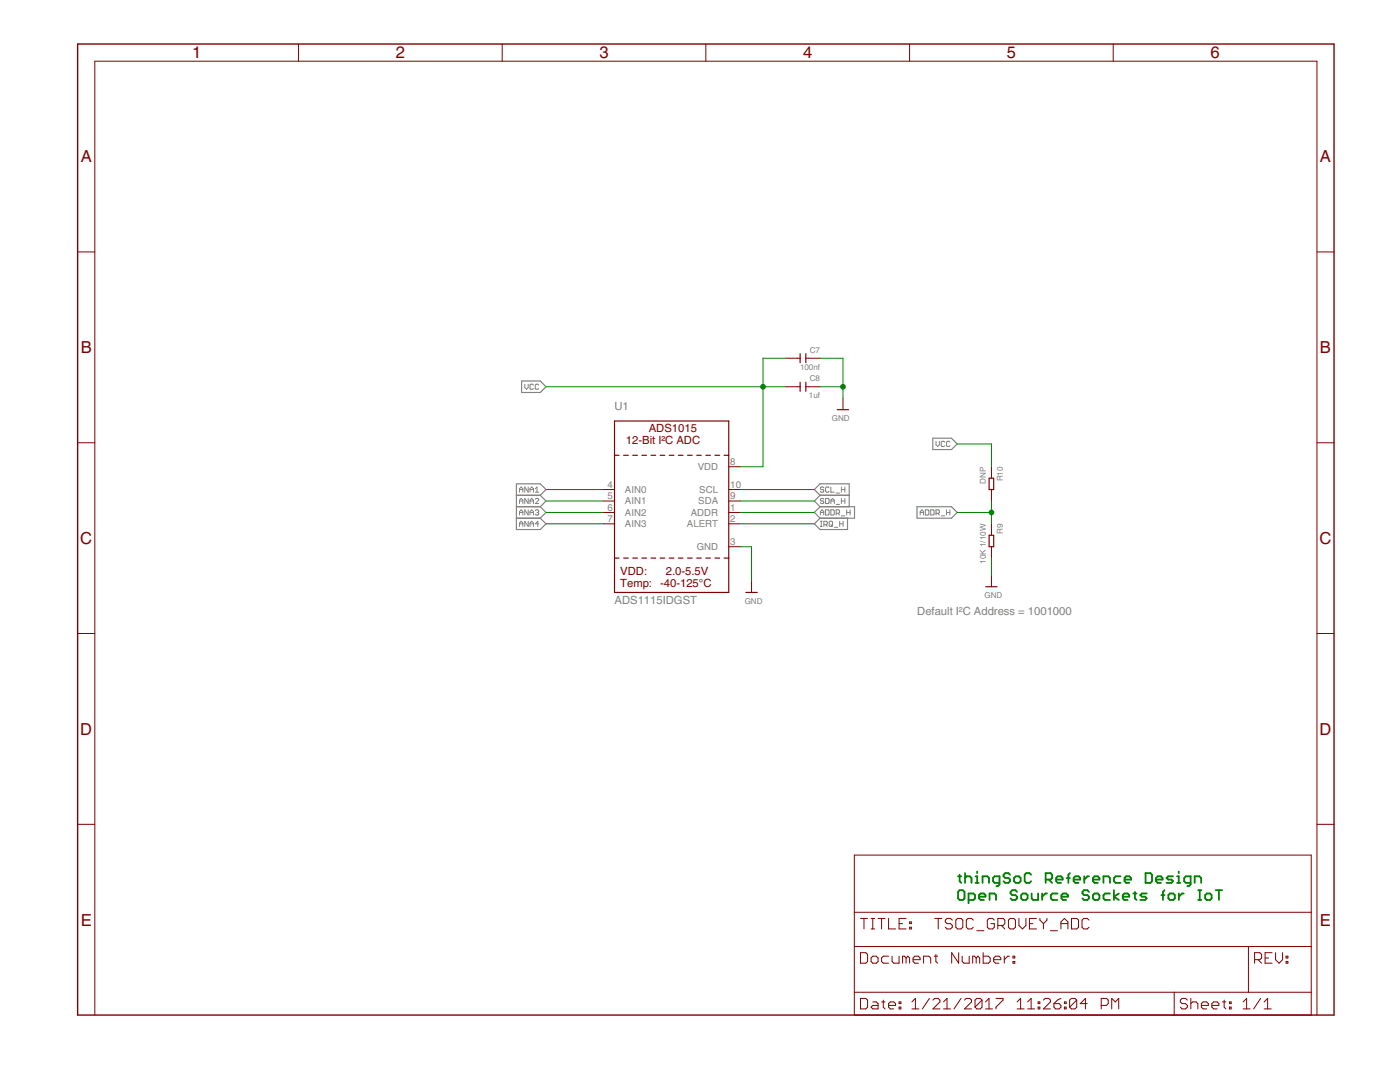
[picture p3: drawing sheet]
<svg xmlns="http://www.w3.org/2000/svg" width="279mm" height="216mm" viewBox="0 0 279 216" stroke-linecap="round" stroke-linejoin="round" font-family="sans-serif">
<g fill="none" stroke="#808080" stroke-width=".23">
<path d="M104.1 76h3.7l1.2 1.2-1.2 1.1h-3.7zM103.1 98.8h4.7M107.8 98.8l1.2-1.1-1.2-1.2h-4.7v9.2h4.7l1.2-1.2-1.2-1.1M107.8 98.8l1.2 1.2-1.2 1.1M163.7 98.8h5.8M163.7 98.8l-1.2-1.1 1.2-1.2h5.8v4.6M163.7 98.8l-1.2 1.2 1.2 1.1M186.2 87.4h3.7l1.1 1.2-1.1 1.1h-3.7zM103.1 103.4h4.7M103.1 101.1h4.7M107.8 101.1l1.2 1.2-1.2 1.1M163.7 101.1h6.8v2.3h-6.8"/>
<path d="M163.7 103.4l-1.2 1.1 1.2 1.2h5.4v-2.3M163.7 101.1l-1.2 1.2 1.2 1.1M183 101.1h6.9l1.1 1.2-1.1 1.1h-6.9z"/>
</g>
<g fill="none" stroke="#808080" stroke-width=".2">
<path d="M104.7 76.7v.6l.4 .4 .3-.4v-.6M106.5 76.8l-.2-.1h-.4l-.1 .1v.7l.1 .2h.4l.2-.2M107.5 76.8l-.2-.1h-.3l-.2 .1v.7l.2 .2h.3l.2-.2M103.7 98.2v-.7l.3-.3 .4 .3v.7M103.7 97.7h.7M103.7 100h.7M105.4 97.2v1l-.7-1v1M105.4 99.5v1l-.7-1v1M105.8 97.7h.7M105.8 98.2v-.7l.3-.3 .4 .3v.7M105.8 100h.7M106.8 97.5l.4-.3v1"/>
<path d="M106.8 98.2h.7M106.8 99.6l.2-.1h.3l.2 .1v.2l-.7 .7h.7M164.4 97.3l-.2-.1h-.3l-.2 .1 .2 .4h.3l.2 .2-.2 .3h-.3l-.2-.2M164.4 99.6l-.2-.1h-.3l-.2 .1 .2 .4h.3l.2 .1-.2 .4h-.3l-.2-.2M164.8 99.5h.5l.2 .1v.7l-.2 .2h-.5zM165.5 97.3l-.2-.1h-.3l-.2 .1v.7l.2 .2h.3l.2-.2M165.8 97.2v1h.7M165.8 100h.7M166.9 98.4h.7M167.9 97.7h.7M167.9 100h.7M167.9 97.2v1"/>
<path d="M167.9 99.5v1M168.6 97.2v1M168.6 99.5v1M186.8 88.1v.7l.3 .3 .4-.3v-.7M188.5 88.2l-.2-.1h-.3l-.2 .1v.7l.2 .2h.3l.2-.2M189.6 88.2l-.2-.1h-.3l-.2 .1v.7l.2 .2h.3l.2-.2M103.7 100.5v-.7l.3-.3 .4 .3v.7M103.7 102.8v-.7l.3-.4 .4 .4v.7M103.7 105.1v-.7l.3-.4 .4 .4v.7M103.7 102.3h.7M103.7 104.5h.7M105.4 101.7v1.1l-.7-1.1v1.1"/>
<path d="M105.4 104v1.1l-.7-1.1v1.1M105.8 100.5v-.7l.3-.3 .4 .3v.7M105.8 102.8v-.7l.3-.4 .4 .4v.7M105.8 105.1v-.7l.3-.4 .4 .4v.7M105.8 102.3h.7M105.8 104.5h.7M106.8 101.9l.2-.2h.3l.2 .2-.2 .4M107.2 102.3h.1M107.3 102.3l.2 .1-.2 .4h-.3l-.2-.2M107.5 104.5h-.7l.5-.5v1.1M163.7 102.3h.7M163.7 102.8v-.7l.4-.4 .3 .4v.7"/>
<path d="M163.7 105.1h.4M163.7 104h.4M163.9 104v1.1M164.4 104.7h.5l.2-.2v-.3l-.2-.2h-.5v1.1M164.8 101.7h.5l.2 .2v.7l-.2 .2h-.5zM164.8 104.7l.3 .4M165.5 104.2l.2-.2h.3l.2 .2v.7l-.2 .2h-.3l-.2-.2zM165.8 101.7h.5l.2 .2v.7l-.2 .2h-.5zM165.8 100.5v-.7l.4-.3 .3 .3v.7M165.8 104.7l.4 .4M166.5 105.2h.7M166.9 102.4h.5l.2-.1v-.4l-.2-.2h-.5v1.1"/>
<path d="M166.9 100.6h.7M167.2 102.4l.4 .4M167.6 104.5h.7M167.6 104v1.1M167.9 102.9h.7M168.3 104v1.1M169 102.3h.7M169 101.7v1.1M169.7 101.7v1.1M183.6 102.3h.7M183.6 102.8v-.7l.4-.4 .3 .4v.7M184.7 101.7h.5l.2 .2v.7l-.2 .2h-.5z"/>
<path d="M185.7 101.7h.5l.2 .2v.7l-.2 .2h-.5zM186.8 102.4h.5l.2-.1v-.4l-.2-.2h-.5v1.1M187.1 102.4l.4 .4M187.8 102.9h.7M188.9 102.3h.7M188.9 101.7v1.1M189.6 101.7v1.1"/>
</g>
<g fill="none" stroke="#800000" stroke-width=".2">
<path d="M59.6 8.8v3.4M100.2 8.8v3.4M140.9 8.8v3.4M181.5 8.8v3.4M222.2 8.8v3.4M15.5 50.3h3.4M262.8 50.3h3.4M156.8 77.2h2.9M156.8 71.5h2.9M160.8 77.2h2.9M160.8 71.5h2.9M168.2 79.5v2.2"/>
<path d="M15.5 88.3h3.4M120.4 97.7h2.2M120.4 100h2.2M145.4 97.7h2.3M145.4 100h2.3M145.4 93.1h2.3M197.9 93.1v2.3M197.9 97.7v2.3M262.8 88.3h3.4M120.4 102.3h2.2M120.4 104.5h2.2M145.4 102.3h2.3"/>
<path d="M145.4 104.5h2.3M145.4 109.1h2.3M150 115.9v2.3M197.9 104.5v2.3M197.9 109.1v2.3M197.9 114.8v2.3M15.5 126.4h3.4M262.8 126.4h3.4M15.5 164.5h3.4M170.5 170.6h91.2v31.9h-91.2zM262.8 164.5h3.4M170.5 188.9h91.2"/>
<path d="M170.5 198h91.2M170.5 182h91.2M171.7 190.1h1.1l.3 .3v1.5l-.3 .3h-1.1zM171.7 199.2h1.1l.3 .4v1.4l-.3 .3h-1.1zM171.7 183.3h1.4M172.4 183.3v2.1M173.8 183.3h.7M173.8 185.4h.7M174.2 199.9h.7l.3 .4v1h-1l-.4-.3 .4-.4h1M174.2 190.8h.7l.3 .4v.7l-.3 .3h-.7l-.4-.3v-.7zM174.2 183.3v2.1M175.2 183.3h1.4"/>
<path d="M175.9 199.9h.7M175.9 183.3v2.1M176.3 199.6v1.4l.3 .3M177.3 183.3v2.1h1.4M177.3 190.8h-1l-.4 .4v.7l.4 .3h1M178 190.8v1.1l.4 .3h1v-1.4M179.4 199.9h.4v.4h-.4zM179.4 184.3h.7M180.8 183.3h-1.4v2.1h1.4M180.8 191.2l-.3-.4h-.4v1.4M180.8 191.2l.4-.4 .3 .4v1M180.8 191.2v1"/>
<path d="M181.5 185h.4v.4h-.4zM181.5 184h.4v.3h-.4zM182 199.9l.7-.7v2.1M182.2 191.5h1.4v-.3l-.3-.4h-.7l-.4 .4v.7l.4 .3h.7M184.3 192.2v-1.4h1.1l.3 .4v1M185.5 199.2l-1.4 2.1M186.2 199.6l.3-.4h.7l.4 .4v.3l-1.4 1.4h1.4M186.4 190.8h.7M186.5 183.3h1.5M186.8 190.4v1.5l.3 .3M187.2 183.3v2.1M188.3 199.9l.7-.7v2.1"/>
<path d="M190.1 183.6l-.4-.3h-.7l-.3 .3v.4l.3 .3h.7l.4 .4v.3l-.4 .4h-.7l-.3-.4M191.1 183.3h.7l.4 .3v1.4l-.4 .4h-.7l-.3-.4v-1.4zM191.3 190.1v2.1l-1.4-2.1v2.1M191.8 199.2l-1.4 2.1M192 190.8v1.1l.4 .3h1v-1.4M192.5 199.6l.3-.4h.7l.4 .4v.3l-1.4 1.4h1.4M194.2 183.6l-.3-.3h-.7l-.4 .3v1.4l.4 .4h.7l.3-.4M194.8 191.2l-.3-.4h-.4v1.4M194.8 191.2v1M194.8 191.2l.4-.4 .3 .4v1M194.9 185.7h1.4M196 199.6v1.4l-.4 .3h-.7l-.3-.3"/>
<path d="M196 199.6l-.4-.4h-.7l-.3 .4v1.4M196 199.6l-1.4 1.4M196.2 190.1v2.1h1.1l.3-.3v-.7l-.3-.4h-1.1M196.7 199.9l.7-.7v2.1M198.3 191.5h1.4v-.3l-.3-.4h-.7l-.4 .4v.7l.4 .3h.7M198.4 183.6l-.3-.3h-.7l-.4 .3v1.4l.4 .4h.7l.3-.4v-.7h-.7M198.8 199.2h1.4v.4l-1.4 1.4v.3M199.1 184.7h1.1l.3-.4v-.7l-.3-.3h-1.1v2.1M199.8 184.7l.7 .7M200.4 190.8v1.4M201.5 190.8h-.4l-.7 .7M201.6 183.3h.7l.3 .3v1.4l-.3 .4h-.7l-.3-.4v-1.4z"/>
<path d="M202.2 191.9h.3v.3h-.3zM202.2 190.8h.3v.4h-.3zM203 199.9l.7-.7v2.1M203.3 183.3v1.4l.7 .7 .7-.7v-1.4M205.1 199.9l.7-.7v2.1M205.4 184.3h.7M206.8 183.3h-1.4v2.1h1.4M207.2 199.9h.3v.4h-.3zM207.5 183.3v.3l.7 .7M208.2 199.6l.4-.4h.7l.3 .4v.3l-1.4 1.4h1.4M208.2 184.3v1.1M208.9 183.3v.3l-.7 .7"/>
<path d="M209.6 185.7h1.4M211.7 199.2l-.7 .4-.7 .7M211.7 185.4v-1.4l.7-.7 .7 .7v1.4M211.7 184.3h1.4M212.4 199.9h.4v.4h-.4zM213.8 183.3h1.1l.3 .3v1.4l-.3 .4h-1.1zM214.9 199.6v1.4l-.4 .3h-.7l-.3-.3M214.9 199.6l-.4-.4h-.7l-.3 .4v1.4M214.9 199.6l-1.4 1.4M217.3 183.6l-.3-.3h-.7l-.4 .3v1.4l.4 .4h.7l.3-.4M234.3 198v4.5M237 199.6l-.4-.4h-.7l-.3 .4v.3l.3 .4h.7l.4 .3v.4l-.4 .3h-.7l-.3-.3"/>
<path d="M237.7 199.2v2.1M243.9 199.9h.7M244.3 199.6v1.4l.3 .3M245.4 199.9h.3v.4h-.3zM248.1 199.9l.7-.7v2.1M249.2 188.9v9.1M250.4 191.5h1l.4-.3v-.8l-.4-.3h-1v2.1M251.1 191.5l.7 .7M251.6 199.2l-1.4 2.1M252.3 199.9l.7-.7v2.1M252.5 191.2h.7M253.9 190.1h-1.4v2.1h1.4"/>
<path d="M254.6 190.1v1.4l.7 .7 .7-.7v-1.4M256.7 191.9h.3v.3h-.3zM256.7 190.8h.3v.4h-.3zM18.9 202.5v-190.3h243.9v190.3M177.3 200.6h1.4v-.3l-.3-.4h-.7l-.4 .4v.7l.4 .3h.7M179.4 201h.4v.3h-.4zM182 201.3h1.4M188.3 201.3h1.4M196.7 201.3h1.4M203 201.3h1.4M205.1 201.3h1.4M207.2 201h.3v.3h-.3z"/>
<path d="M210.3 200.3h1.1l.3 .3v.4l-.3 .3h-.7l-.4-.3zM212.4 201h.4v.3h-.4zM217 200.3h-1.4l1-1.1v2.1M219.8 200.6h1l.4-.3v-.7l-.4-.4h-1v2.1M221.9 201.3v-2.1l.7 .7 .7-.7v2.1M237.7 200.3l.3-.4h.7l.4 .4v1M239.8 200.6h1.4v-.3l-.4-.4h-.7l-.3 .4v.7l.3 .3h.7M241.9 200.6h1.3v-.3l-.3-.4h-.7l-.3 .4v.7l.3 .3h.7M245.4 201h.3v.3h-.3zM248.1 201.3h1.4M252.3 201.3h1.4"/>
</g>
<path d="M15.5 8.8h250.7v193.7h-250.7z" fill="none" stroke="#800000" stroke-width=".28"/>
<g fill="none" stroke="#800000" stroke-width=".23">
<path d="M159.7 70.6v1.8M159.7 76.3v1.8M160.8 70.6v1.8M160.8 76.3v1.8M122.6 84h22.8v34.2h-22.8zM122.6 90.8h.9M124.5 90.8h.9M126.3 90.8h.9M128.1 90.8h.9M129.9 90.8h1M131.7 90.8h1M133.6 90.8h.9"/>
<path d="M135.4 90.8h.9M137.2 90.8h.9M139 90.8h1M140.9 90.8h.9M142.7 90.8h.9M144.5 90.8h.9M167.1 81.7h2.3M197.4 95.4h.9v2.3h-.9zM122.6 111.4h.9M124.5 111.4h.9M126.3 111.4h.9M128.1 111.4h.9"/>
<path d="M129.9 111.4h1M131.7 111.4h1M133.6 111.4h.9M135.4 111.4h.9M137.2 111.4h.9M139 111.4h1M140.9 111.4h.9M142.7 111.4h.9M144.5 111.4h.9M148.8 118.2h2.3M196.7 117.1h2.3M197.4 106.8h.9v2.3h-.9z"/>
</g>
<g fill="none" stroke="#008000" stroke-width=".36">
<path d="M191.2 174.9h.6M191.5 174.5v1.3l.3 .4M191.5 177.6h.7l.3 .4v1.3l-.3 .3h-.7l-.3-.3v-1.3zM192.6 175.2l.3-.3h.6l.4 .3v1M192.6 174.2v2M193.3 179.6h1l.3-.3v-.7l-.3-.3h-1v1.9M194.7 174.9h.3v1.3M194.7 176.2h.6M195 173.9v.3M195.4 178.9h1.3v-.3l-.3-.3h-.7l-.3 .3v.7l.3 .3h.7M196.1 176.2v-1.3h1l.3 .3v1M197.5 179.6v-1.3h1l.3 .3v1"/>
<path d="M199.5 176.2h-1l-.3-.4v-.6l.3-.3h1v1.6l-.3 .3h-.4M201.6 174.5l-.3-.3h-.7l-.3 .3v.4l.3 .3h.7l.3 .3v.3l-.3 .4h-.7l-.3-.4M202.4 175.2l.3-.3h.6l.4 .3v.6l-.4 .4h-.6l-.3-.4zM203 178l-.4-.4h-.6l-.3 .4v.3l.3 .3h.6l.4 .3v.4l-.4 .3h-.6l-.3-.3M203.8 178.6l.3-.3h.6l.4 .3v.7l-.4 .3h-.6l-.3-.3zM205.8 174.5l-.4-.3h-.6l-.3 .3v1.3l.3 .4h.6l.4-.4M205.9 178.3v1l.3 .3h1v-1.3M208 178.3v1.3M208.7 175.5h1l.3-.3v-.7l-.3-.3h-1v2M209 178.3h-.4l-.6 .6M209.3 175.5l.7 .7M210.8 175.5h1.3v-.3l-.3-.3h-.7l-.3 .3v.6l.3 .4h.7"/>
<path d="M211 178.3h-.9l-.4 .3v.7l.4 .3h.9M211.8 178.9h1.3v-.3l-.3-.3h-.6l-.4 .3v.7l.4 .3h.6M212.9 175.2h.6M213.5 174.2l-.3 .3v1.7M214.3 175.5h1.3v-.3l-.4-.3h-.6l-.3 .3v.6l.3 .4h.6M216.4 174.9v1.3M217.3 178l-.3-.4h-.7l-.3 .4v.3l.3 .3h.7l.3 .3v.4l-.3 .3h-.7l-.3-.3M217.3 174.9h-.3l-.6 .6M218.1 175.5h1.3v-.3l-.3-.3h-.7l-.3 .3v.6l.3 .4h.7M218.4 178.3h.7l.3 .3v.7l-.3 .3h-.7l-.3-.3v-.7zM220.2 176.2v-1.3h1l.3 .3v1M221.5 178.3h-.9l-.4 .3v.7l.4 .3h.9"/>
<path d="M222.3 177.6v2M223.3 178.3l-1 .6 1 .7M223.6 174.9h-.9l-.4 .3v.6l.4 .4h.9M224.1 178.9h1.3v-.3l-.4-.3h-.6l-.3 .3v.7l.3 .3h.6M224.4 175.5h1.3v-.3l-.3-.3h-.7l-.3 .3v.6l.3 .4h.7M226.2 178.3h.6M226.5 178v1.3l.3 .3M228.6 174.2h1l.3 .3v1.3l-.3 .4h-1zM228.9 178.3h-1l-.3 .3 .3 .3h.6l.4 .4-.4 .3h-.9M230.7 175.5h1.3v-.3l-.3-.3h-.7l-.3 .3v.6l.3 .4h.7M231.8 178.6h.6M232.4 177.6l-.3 .4v1.6"/>
<path d="M233.2 178.6l.3-.3h.6l.4 .3v.7l-.4 .3h-.6l-.3-.3zM234.1 174.9h-.9l-.4 .3 .4 .3h.6l.3 .3-.3 .4h-1M234.9 174.9h.3v1.3M234.9 176.2h.7M235.2 173.9v.3M235.3 178.3v1.3M236.2 178.3h-.3l-.6 .6M237.6 176.2h-1l-.3-.4v-.6l.3-.3h1v1.6l-.3 .3h-.3M238.4 176.2v-1.3h1l.3 .3v1M239.1 177.6h.7M239.1 179.6h.7M239.4 177.6v2"/>
<path d="M240.5 178.6l.3-.3h.7l.3 .3v.7l-.3 .3h-.7l-.3-.3zM242.6 177.6h1.3M243.3 177.6v2"/>
</g>
<g fill="none" stroke="#008000" stroke-width=".2">
<path d="M109 77.2h47.8M156.8 71.5h-4.5v21.6h-4.6M163.7 77.2h4.5M163.7 71.5h4.5v8M109 97.7h11.4M109 100h11.4M147.7 97.7h14.8M147.7 100h14.8M191 88.6h6.9v4.5M197.9 100v4.5M109 102.3h11.4M109 104.5h11.4"/>
<path d="M147.7 109.1h2.3v6.8M147.7 102.3h14.8M147.7 104.5h14.8M191 102.3h6.9M197.9 111.4v3.4"/>
</g>
<g fill="#008000" stroke="#008000" stroke-width=".2">
<circle cx="168.2" cy="77.2" r=".47"/>
<circle cx="152.3" cy="77.2" r=".47"/>
<circle cx="197.9" cy="102.3" r=".47"/>
</g>
<g font-size="3.8" fill="#800000">
<text x="38.3" y="11.7">1</text>
<text x="79" y="11.7">2</text>
<text x="119.6" y="11.7">3</text>
<text x="160.3" y="11.7">4</text>
<text x="200.9" y="11.7">5</text>
<text x="241.6" y="11.7">6</text>
<text x="16.1" y="32.4">A</text>
<text x="263.4" y="32.4">A</text>
<text x="16.1" y="70.5">B</text>
<text x="263.4" y="70.5">B</text>
<text x="16" y="108.5">C</text>
<text x="263.3" y="108.5">C</text>
<text x="16" y="146.6">D</text>
<text x="263.3" y="146.6">D</text>
<text x="16.1" y="184.7">E</text>
<text x="263.4" y="184.7">E</text>
</g>
<g font-size="2.6" fill="#808080">
<text x="122.6" y="81.7">U1</text>
<text x="122.6" y="120.5">ADS1115IDGST</text>
<text x="183" y="122.8">Default I²C Address = 1001000</text>
</g>
<g font-size="2.6" fill="#800000">
<text x="124.9" y="88.6">12-Bit I²C ADC</text>
<text x="129.5" y="86.3">ADS1015</text>
<text x="123.8" y="114.8">VDD:</text>
<text x="123.8" y="117.1">Temp: -40-125°C</text>
<text x="132.9" y="114.8">2.0-5.5V</text>
</g>
<g font-size="2.2" fill="#808080">
<text x="139.2" y="93.8">VDD</text>
<text x="145.7" y="92.8">8</text>
<text x="121.2" y="97.4">4</text>
<text x="121.2" y="99.7">5</text>
<text x="121.2" y="101.9">6</text>
<text x="124.7" y="98.4">AIN0</text>
<text x="124.7" y="100.7">AIN1</text>
<text x="139.4" y="100.7">SDA</text>
<text x="139.6" y="98.4">SCL</text>
<text x="145.7" y="101.9">1</text>
<text x="145.7" y="97.4">10</text>
<text x="145.7" y="99.7">9</text>
<text x="121.2" y="104.2">7</text>
<text x="124.7" y="102.9">AIN2</text>
<text x="124.7" y="105.2">AIN3</text>
<text x="137.1" y="105.2">ALERT</text>
<text x="137.9" y="102.9">ADDR</text>
<text x="145.7" y="104.2">2</text>
<text x="139" y="109.8">GND</text>
<text x="145.7" y="108.8">3</text>
</g>
<g font-size="1.9" fill="#808080">
<text x="161.6" y="70.3">C7</text>
<text x="159.7" y="73.8">100nf</text>
<text x="161.6" y="76">C8</text>
<text x="161.4" y="79.5">1uf</text>
<text x="166" y="84">GND</text>
<text x="196.7" y="96.5" transform="rotate(-90 196.7 96.5)">DNP</text>
<text x="200.1" y="96.1" transform="rotate(-90 200.1 96.1)">R10</text>
<text x="200.1" y="106.6" transform="rotate(-90 200.1 106.6)">R9</text>
<text x="196.7" y="112.5" transform="rotate(-90 196.7 112.5)">10K 1/10W</text>
<text x="196.5" y="119.3">GND</text>
<text x="148.6" y="120.5">GND</text>
</g>
</svg>
